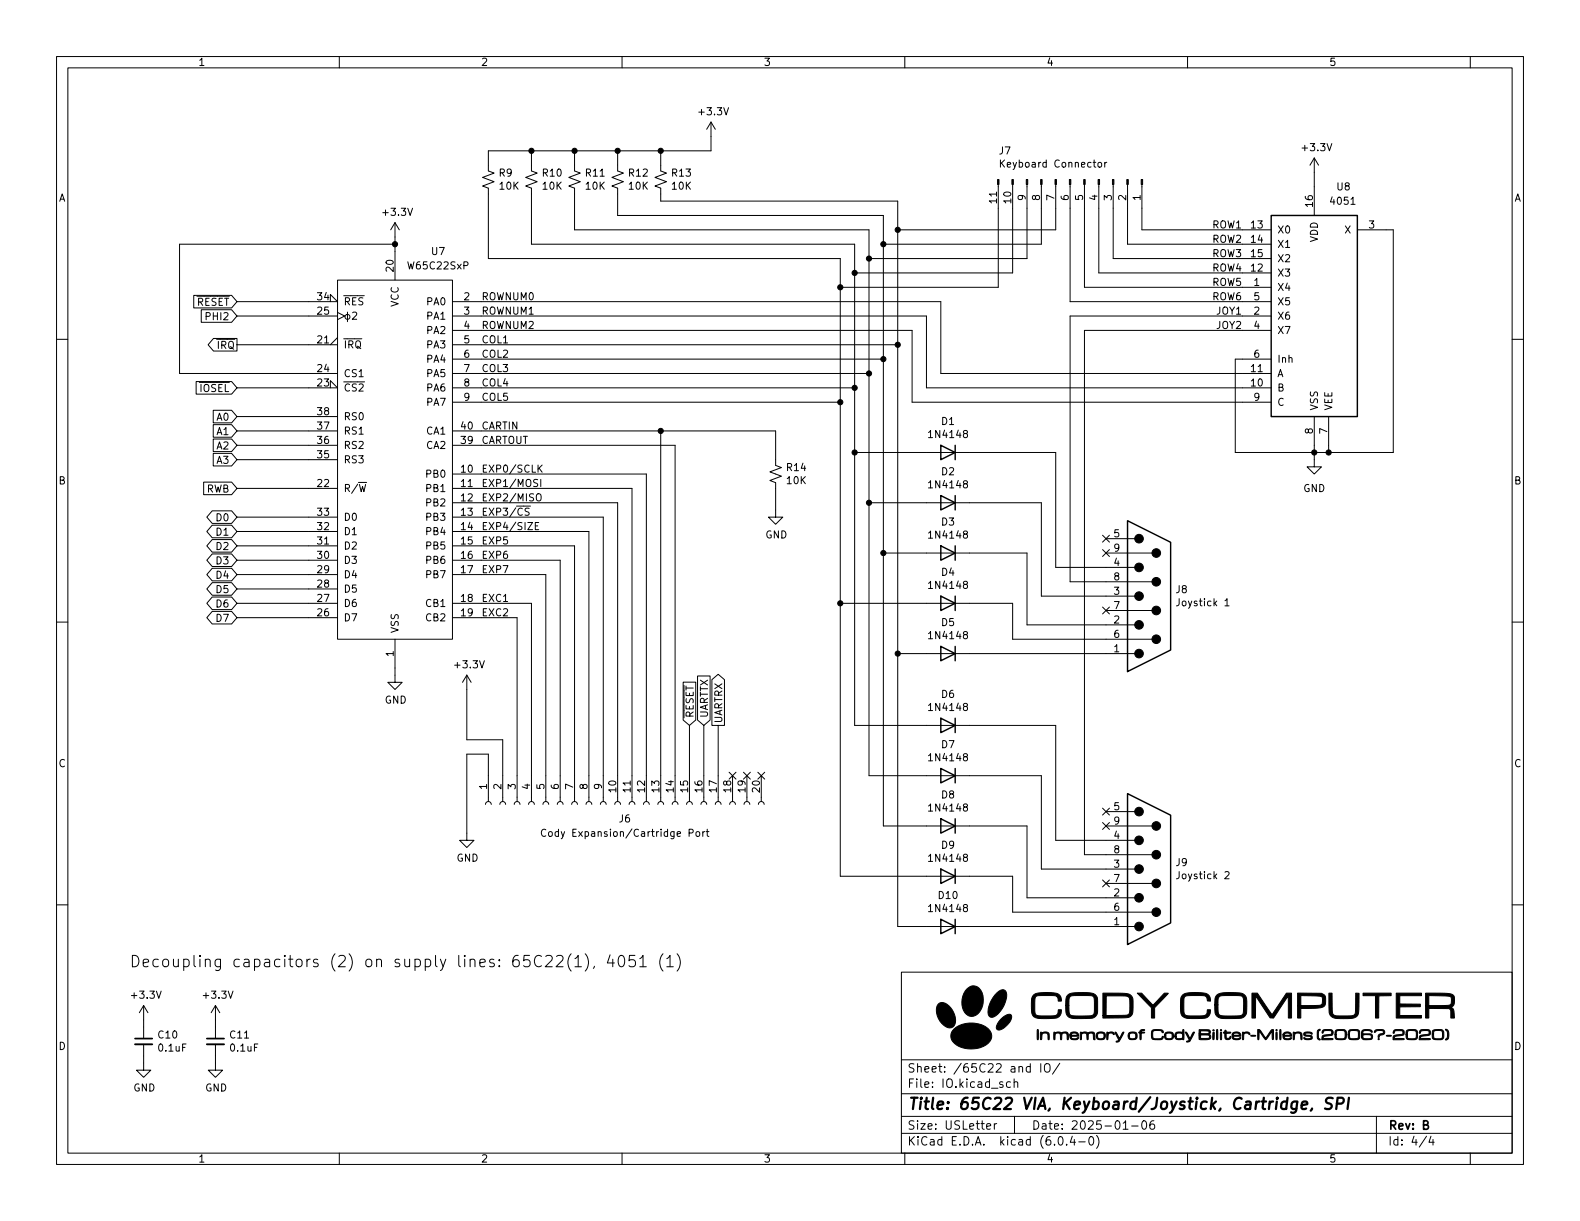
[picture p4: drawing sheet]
<svg xmlns="http://www.w3.org/2000/svg" width="279mm" height="216mm" viewBox="0 0 279 216" stroke-linecap="round" stroke-linejoin="round" font-family="sans-serif">
<g fill="none" stroke="#000" stroke-width=".18">
<path d="M10 10h259.4v195.9h-259.4zM12 12h255.4v191.9h-255.4zM60 10v2M110 10v2M160 10v2M210 10v2M260 10v2M69.8 39.4l-.7 1.2M69.8 39.4v10.1M69.8 39.4l.8 1.2M94 26.7v3.5l1 .4-2 .8 2 .7-2 .8 1 .4v9.9h57.1v85.1h35.6v20.3h14M101.6 26.7v3.5l1 .4-2 .8 2 .7-2 .8 1 .4v7.3h52.1v96.6h30.4v16.5h16.6"/>
<path d="M109.2 26.7v3.5l1 .4-2 .8 2 .7-2 .8 1 .4v4.8h47v108h25.4v12.7h19.1M116.8 26.7v3.5l1.1 .4-2.1 .8 2.1 .7-2.1 .8 1 .4v2.3h41.9v128.2h42M125.7 21.6v5.1h-39.3v3.5l1 .4-2.1 .8 2.1 .7-2.1 .8 1.1 .4v12.4h62.2v109.2h30.5v6.4h24.6M125.7 21.6l-.7 1.3M125.7 21.6l.8 1.3M176.5 32.6v18.2h-27.9M176.9 28.3v1.3M177.6 28.3l-.7 .7M179.1 32.6v15.7h-28M181.6 32.6v13.1h-27.9M184.1 32.6v10.6h-27.9M186.7 32.6v8h-28"/>
<path d="M189.2 32.6v20.7h35.6M191.8 32.6v18.2h33M194.2 28.8l.2-.1 .4 .1v.5l-.1 .2-.3 .1-.2-.2zM194.3 32.6v15.7h30.5M195.4 28.7v.9M195.7 28.7l-.3 .3M196.8 32.6v13.1h28M199.4 32.6v10.6h25.4M201.9 32.6v8h22.9M232.4 27.9v10.2M232.4 27.9l-.8 1.3M232.4 27.9l.8 1.3"/>
<path d="M10 60h2M34.3 52.2h6.7l.9 1.1-.9 1.2h-6.7zM35.6 54.8h5.4l.9 1.1-.9 1.1h-5.4zM37.8 59.8h4.1v2.3h-4.1l-1-1.1zM41.9 53.3h17.8l-1.3-1.2v1.2M41.9 55.9h17.8M59.7 49.5h20.3v63.5h-20.3zM59.7 55.2l1.3 .7-1.3 .6M59.7 59.7l-1.3 1.3M61.4 55.2v1.7M62.4 55.3l.4-.1 .3 .3-.8 1h.8M69.8 43.2h-38.1v22.8h28"/>
<path d="M80 55.9h83.8v12.7h61M80 53.3h86.4v12.7h58.4M80 58.4h81.3v12.7h63.5M224.8 55.9h-35.6v47h14.5M224.8 58.4h-33v92.7h11.9M240 40.6h6.4v39.4h-28v-16.5h6.4M267.4 60h2M34.7 67.5h6.3l.9 1.1-.9 1.1h-6.3zM37.7 77.6h3.3l.9 1.1-.9 1.2h-3.3zM37.7 72.5h3.3l.9 1.2-.9 1.1h-3.3zM37.7 75.1h3.3l.9 1.1-.9 1.1h-3.3zM41.9 68.6h17.8l-1.3-1.3v1.3"/>
<path d="M41.9 61h17.8M41.9 78.7h17.8M41.9 76.2h17.8M41.9 73.7h17.8M80 76.2h57.2v6.1l1 .4-2.1 .7 2.1 .8-2.1 .8 1.1 .3v6.1h1.2l-1.2 1.3-1.3-1.3h1.3M80 68.6h71.1M80 66h73.7M80 63.5h76.2M80 71.1h68.6M80 78.7h39.4v63M80 61h78.7M116.8 76.2v65.5"/>
<path d="M232.4 73.7v8.9h1.3l-1.3 1.2-1.3-1.2h1.3M234.9 73.7v6.3M36 85.2h5l.9 1.2-.9 1.1h-5zM37.5 97.9h3.5l.9 1.2-.9 1.1h-3.5l-.9-1.1zM37.5 90.3h3.5l.9 1.1-.9 1.2h-3.5l-.9-1.2zM37.5 92.9h3.5l.9 1.1-.9 1.1h-3.5l-.9-1.1zM37.5 95.4h3.5l.9 1.1-.9 1.1h-3.5l-.9-1.1zM37.7 80.2h3.3l.9 1.1-.9 1.1h-3.3zM41.9 86.4h17.8M41.9 91.4h17.8M41.9 94h17.8M41.9 96.5h17.8"/>
<path d="M41.9 99.1h17.8M41.9 81.3h17.8M80 88.9h29.2v52.8M80 83.8h34.3v57.9M80 86.4h31.8v55.3M80 91.4h26.7v50.3M80 94h24.1v47.7M80 96.5h21.6v45.2M80 99.1h19.1v42.6M94.7 93h.4M95 87.4l.1-.1a.43 .43 0 0 1 .6 .4v.5a.42 .42 0 0 1-.4 .4 .42 .42 0 0 1-.5-.4v-.5zM95.3 92.4h-.6v1.3h.6"/>
<path d="M95.3 82.8l.6 .7M95.6 84.8v1.2M95.9 82.2l-.8 .8M151.1 80h35.6v20.3h14M153.7 88.9h30.4v16.5h16.6M156.2 97.8h25.4v12.7h19.1M195 97.2l1.2 1.2M195 94.6l1.2 1.3M195.6 97.8h8.1M195.6 95.3h5.1M196.2 97.2l-1.2 1.2M196.2 94.6l-1.2 1.3"/>
<path d="M10 110h2M37.5 108.1h3.5l.9 1.1-.9 1.1h-3.5l-.9-1.1zM37.5 103h3.5l.9 1.1-.9 1.2h-3.5l-.9-1.2zM37.5 105.6h3.5l.9 1.1-.9 1.1h-3.5l-.9-1.1zM37.5 100.5h3.5l.9 1.1-.9 1.1h-3.5l-.9-1.1zM41.9 101.6h17.8M41.9 106.7h17.8M41.9 109.2h17.8M41.9 104.1h17.8M69.8 113v7.7h1.3l-1.3 1.2-1.2-1.2h1.2M80 101.6h16.5v40.1M80 106.7h14v35"/>
<path d="M80 109.2h11.4v32.5M82.5 119.4v11.4h6.4v10.9M82.5 119.4l-.7 1.3M82.5 119.4l.8 1.3M123.3 119.5h2.3v7.8l-1.1 1-1.2-1zM148.6 106.7h30.5v6.3h24.6M158.7 115.6h42M195 107.3l1.2 1.3M195.6 108h8.1M196.2 107.3l-1.2 1.3M216.6 106.2l.4-.3v1.2M216.6 107.1h.7"/>
<path d="M267.4 110h2M120.8 120.6h2.2v6.7l-1.1 1-1.1-1zM121.9 128.3v13.4M124.5 128.3v13.4M125.9 120.2l1.1-1 1.1 1v8.1h-2.2zM127 128.3v13.4M128.9 136.6l1.2 1.2M129.5 137.2v4.5M130.1 136.6l-1.2 1.2M131.5 136.6l1.2 1.2M132.1 137.2v4.5M132.7 136.6l-1.2 1.2"/>
<path d="M134 136.6l1.2 1.2M134.6 137.2v4.5M135.2 136.6l-1.2 1.2M10 160h2M85.9 142.2l.1-.3 .4-.2 .3 .2 .2 .3M86.4 141.7v-8.3h-3.9v15.2h1.3l-1.3 1.3-1.2-1.3h1.2M88.4 142.2l.1-.3 .4-.2 .4 .2 .1 .3M90.9 142.2l.2-.3 .3-.2 .4 .2 .1 .3M93.5 142.2l.1-.3 .4-.2 .3 .2 .2 .3M96 142.2l.2-.3 .3-.2 .4 .2 .1 .3M96.5 146.7a.6 .6 0 0 0-.8 .5 .6 .6 0 0 0 .6 .7l.2-.1M98.6 142.2l.1-.3 .4-.2 .3 .2 .2 .3"/>
<path d="M101.1 142.2l.1-.3 .4-.2 .4 .2 .1 .3M103.6 142.2l.2-.3 .3-.2 .4 .2 .1 .3M106.2 142.2l.1-.3 .4-.2 .3 .2 .2 .3M108.7 142.2l.2-.3 .3-.2 .4 .2 .1 .3M111.3 142.2l.1-.3 .4-.2 .3 .2 .2 .3M113.8 142.2l.1-.3 .4-.2 .4 .2 .1 .3M116.3 142.2l.2-.3 .3-.2 .4 .2 .1 .3M118.9 142.2l.1-.3 .4-.2 .3 .2 .2 .3M121.4 142.2l.2-.3 .3-.2 .4 .2 .1 .3M121.9 147.3l.6-.1 .1-.2-.1-.3-.6-.1v1.3M123.1 147.2l.2-.2 .4 .2v.5l-.1 .1-.3 .1-.2-.1zM124 142.2l.1-.3 .4-.2 .3 .2 .2 .3"/>
<path d="M124.3 147v.9M124.6 147l-.3 .3M124.9 147h.5M125.1 146.6v1.1l.3 .2M126.5 142.2l.1-.3 .4-.2 .4 .2 .1 .3M129 142.2l.2-.3 .3-.2 .4 .2 .1 .3M131.6 142.2l.1-.3 .4-.2 .3 .2 .2 .3M134.1 142.2l.2-.3 .3-.2 .4 .2 .1 .3M195 142.9l1.2 1.2M195 145.4l1.2 1.3M195 155.6l1.2 1.2M195.6 146.1h8.1"/>
<path d="M195.6 156.2h8.1M195.6 143.5h5.1M196.2 142.9l-1.2 1.2M196.2 145.4l-1.2 1.3M196.2 155.6l-1.2 1.2M216.6 154.2l.5-.1 .2 .4-.7 .9h.7M267.4 160h2M25.4 177.8v5.8M25.4 177.8l-.8 1.3M25.4 177.8l.8 1.3M38.1 177.8v5.8M38.1 177.8l-.8 1.3"/>
<path d="M38.1 177.8l.8 1.3M101 168.6a2.3 2.3 0 0 0 0 3.1M101.7 169.5l.5-.6v2M101.7 170.9h1.1M103.5 168.6a2.3 2.3 0 0 1 0 3.1M105.1 170.8l-.2 .4M107.9 168.8l-.5 1.5h1.2M108.4 169.6v1.3M109.5 169.1a.48 .48 0 0 1 .5-.2 .48 .48 0 0 1 .4 .4 1.03 1.03 0 0 1-.6 1.6 1.22 1.22 0 0 1-.3-1.8zM112.3 168.9h-1l-.1 1 .3-.2 .7 .1 .2 .3-.1 .7-.3 .1h-.5l-.3-.1M113.1 169.5l.6-.6v2M113.1 170.9h1.2"/>
<path d="M117.2 168.6a2.3 2.3 0 0 0 0 3.1M117.9 169.5l.6-.6v2M117.9 170.9h1.2M119.7 168.6a2.3 2.3 0 0 1 0 3.1M159.4 171.9h108v32h-108zM25.4 184.7v4.5h1.3l-1.3 1.3-1.3-1.3h1.3M38.1 184.7v4.5h1.3l-1.3 1.3-1.3-1.3h1.3M159.4 197.4h108M159.4 193.4h108M159.4 187.4h108M174.5 199.2l.7-.2-.1-.3h-.4l-.2 .2v.7h.6M175.8 198.7v1"/>
<path d="M176.3 198.7h-.3l-.2 .3M178.7 191.4l-.4-.1-.3 .3v.4l.1 .2h.6M179.3 191.4l.2-.1 .4 .1 .1 .9M179.3 190.8v1.5M179.4 197.4v3M182.2 188.7l-.4-.1-.3 .3v.4l.1 .2h.6M182.2 188.1v1.5M184 188.1v1.5M184.8 188.3a.5 .5 0 0 1 .5-.2 .5 .5 0 0 1 .4 .5v.5a.5 .5 0 0 1-.5 .5 .5 .5 0 0 1-.5-.5zM187.4 188l-1.3 1.9M198.6 199.7h.9M200.1 199.1h1.2"/>
<path d="M202.1 198.2h.2a.81 .81 0 0 1 .5 .6 .81 .81 0 0 1-.3 .8l-.1 .1a.81 .81 0 0 1-.6-.6 .81 .81 0 0 1 .3-.9zM204 198.2a.59 .59 0 0 0-.7 .6v.6l.2 .2 .4 .1 .2-.2 .1-.5-.2-.2-.4-.1-.3 .3M243.4 197.4v6.5M60 203.9v2M110 203.9v2M159.4 200.4h108M160 203.9v2M187.3 201h.2a.81 .81 0 0 1 .6 .6 .81 .81 0 0 1-.3 .8l-.2 .1a.81 .81 0 0 1-.6-.6 .81 .81 0 0 1 .3-.9zM188.6 202.3v.2M189.6 200.9l-.3 1.1h.9M190 201.5v1M190.8 201.9h1.1"/>
<path d="M192.8 201h.1a.81 .81 0 0 1 .6 .6 .81 .81 0 0 1-.3 .8l-.2 .1a.81 .81 0 0 1-.5-.6 .81 .81 0 0 1 .3-.9zM193.9 200.8a1.72 1.72 0 0 1 0 2.2M210 203.9v2M252.3 200.9l-1.3 1.9M253 200.9l-.3 1.1h.9M253.4 201.5v1M260 203.9v2"/>
<circle cx="61.4" cy="56" r=".44"/>
</g>
<path d="M229.4 194.9a.66 .66 0 0 0-1 .3l-.1 .5 .2 .3 .2 .1 .6-.1M229.4 194.8l-.2 1.6a.6 .6 0 0 1-.9 .3M230.2 195.4l1-.2-.1-.3-.2-.1-.5 .1-.3 .9 .3 .3 .6-.1M232 196l-.2 .4M235.7 194.2a.85 .85 0 0 0-1.1 .1 .45 .45 0 0 0 .2 .8l.4 .1a.49 .49 0 0 1 .3 .5 .49 .49 0 0 1-.4 .4l-.8-.1M236.4 195.2h.8a.55 .55 0 0 0 .4-.5 .55 .55 0 0 0-.3-.6h-.8l-.2 2M238.5 194.1l-.2 2" fill="none" stroke="#000" stroke-width=".4"/>
<g fill="#000" stroke="#000" stroke-width=".18">
<path d="M176.4 31.8h.3v.8h-.3zM178.9 31.8h.3v.8h-.3zM181.5 31.8h.2v.8h-.2zM184 31.8h.3v.8h-.3zM186.6 31.8h.2v.8h-.2zM189.1 31.8h.3v.8h-.3zM191.6 31.8h.3v.8h-.3zM194.2 31.8h.2v.8h-.2zM196.7 31.8h.3v.8h-.3zM199.3 31.8h.2v.8h-.2zM201.8 31.8h.3v.8h-.3zM165.9 177.5a1.31 1.31 0 0 1 1.9 .3 3.2 3.2 0 0 1 .9 3.6 1.42 1.42 0 0 1-2.2-.4 2.92 2.92 0 0 1-.6-3.5z"/>
<path d="M171.1 174.8a1.54 1.54 0 0 1 2.6 .8 3.2 3.2 0 0 1-1.6 4.1 1.88 1.88 0 0 1-2-2 3.5 3.5 0 0 1 1-2.9zM176.3 175.6a1.24 1.24 0 0 1 1.4-.5 2.57 2.57 0 0 1-.2 2.8l-1.1 1.4a1.21 1.21 0 0 1-1.4 .5l-.1-.2a4.2 4.2 0 0 1 1.4-4zM177.1 180.1l.9-.7a.52 .52 0 0 1 .9 .3 2.98 2.98 0 0 1-2.4 2.4 .69 .69 0 0 1-.1-1.1zM182.8 175.9a6.2 6.2 0 0 1 3.9-.3 1.18 1.18 0 0 1 1 1.4h-.6a.9 .9 0 0 0-1.2-1h-1.7a.86 .86 0 0 0-.9 .1 .86 .86 0 0 0-.3 .9v.3a3.1 3.1 0 0 0 .3 2.2l1.7 .1a2.53 2.53 0 0 0 2-.2l.1-.9h.6a1.31 1.31 0 0 1-1.6 1.6h-.7a4.7 4.7 0 0 1-2.6-.3 3.7 3.7 0 0 1-.4-2.8v-.5zM188.8 175.9a2.82 2.82 0 0 1 2.1-.4h1.3a1.66 1.66 0 0 1 1.8 .9l.1 2.2a1.32 1.32 0 0 1-1.6 1.5h-2.7a1.33 1.33 0 0 1-1.3-1.6v-.7h.5v.8a.81 .81 0 0 0 1 1h2.3a.92 .92 0 0 0 1-.1 .92 .92 0 0 0 .2-1v-.4a2.44 2.44 0 0 0-.3-2l-2.4-.1a1.68 1.68 0 0 0-1.6 .3l-.2 .4v1.1h-.5a2.13 2.13 0 0 1 .3-1.9zM195 175.6h2.6a4.3 4.3 0 0 1 2.3 .3 1.61 1.61 0 0 1 .5 1.7 2.62 2.62 0 0 1-.4 2.1 2.05 2.05 0 0 1-1.8 .3h-3.2v-.4l4.3-.1a.72 .72 0 0 0 .5-1v-1.5a.9 .9 0 0 0-1.2-.9h-3v3.5h-.6zM201.1 175.6h.8l2 2.1 2-2.1 .7 .1-2.4 2.5v1.8h-.6v-1.8zM209.1 176a4 4 0 0 1 2.8-.5h.5a1.36 1.36 0 0 1 1.7 1.5h-.6a.94 .94 0 0 0-1.3-1h-.8a2.64 2.64 0 0 0-1.9 .3l-.1 .5v2.2a.81 .81 0 0 0 1.1 .6h.9a2.53 2.53 0 0 0 1.9-.2l.2-.9h.6a1.34 1.34 0 0 1-1.7 1.6h-.8a3.6 3.6 0 0 1-2.5-.4 5.9 5.9 0 0 1-.3-3.3zM215.1 176a4.2 4.2 0 0 1 3-.5 2.35 2.35 0 0 1 2.1 .6 7.1 7.1 0 0 1 .1 3.3l-.2 .3a3.4 3.4 0 0 1-2.3 .4h-.5a2.14 2.14 0 0 1-2.4-.9l-.1-1.5h.6a2.35 2.35 0 0 0 .3 1.8 11.4 11.4 0 0 0 3.9 0 1.76 1.76 0 0 0 .3-1.6v-1.1a.69 .69 0 0 0-.9-.8h-1.3a2.83 2.83 0 0 0-2.1 .3l-.2 .4v1h-.6l.1-1.2zM221.4 175.6h.9l1.6 2.3a2.98 2.98 0 0 0 1.1 1.5l2.5-3.8h.9v4.4h-.6v-3.8l-2.6 3.8h-.6l-2.6-3.9v3.9h-.6zM229.5 175.6h4.2l.4 .3a1.92 1.92 0 0 1 0 2.1 7 7 0 0 1-3 .3h-1.1v1.7h-.5v-2.2h3.2a.81 .81 0 0 0 1.2-.8 .57 .57 0 0 0-.1-.7 .57 .57 0 0 0-.6-.2l-3.2-.1v1.8h-.5zM235 175.6h.6v1.7a3.5 3.5 0 0 0 .2 2.1l.1 .1a7.6 7.6 0 0 0 3.6 0l.2-.6v-3.3h.6v1.7a4.1 4.1 0 0 1-.3 2.3 3.7 3.7 0 0 1-2.8 .5 2.2 2.2 0 0 1-2-.6l-.2-.7z"/>
<path d="M241 175.6h5v.5h-2.2v3.9h-.6v-3.9h-2.2zM246.9 175.6h4.5v.5h-3.9v1.4l3.7 .1v.4h-3.7v1.6h3.9v.4h-4.5zM252.1 175.6h1.8a5.9 5.9 0 0 1 3.1 .4 1.77 1.77 0 0 1-.2 2l-.2 .1 .5 .5 .1 1.4h-.6l-.1-1.3-.2-.4h-3.6v1.7h-.6v-2.2h3.8a.65 .65 0 0 0 .7-.2 .65 .65 0 0 0 .1-.7 .6 .6 0 0 0-.2-.6 .6 .6 0 0 0-.6-.2l-3.2-.1v1.8h-.6zM168.7 181.9a4.9 4.9 0 0 1 6.1 .1 1.7 1.7 0 0 1-.5 2.8 4.8 4.8 0 0 1-5.8-.7 1.62 1.62 0 0 1 .2-2.2zM183.5 182.1v-.1a1.46 1.46 0 0 1 .1 1.3v.5h-.1zM184 182.5l.2 .1a1.11 1.11 0 0 1 1.3 .2v1h-.2v-.3a.58 .58 0 0 0-.4-.8 .58 .58 0 0 0-.7 .6l-.1 .5a1.11 1.11 0 0 1-.1-1.1zM186.4 182.5l.2 .1a1.31 1.31 0 0 1 1.2 0 .69 .69 0 0 1 .8-.1 .69 .69 0 0 1 .3 .8v.5h-.2v-.4a.54 .54 0 0 0-.3-.7h-.2a.37 .37 0 0 0-.4 .4l-.1 .7h-.2v-.4a.57 .57 0 0 0-.2-.7 .52 .52 0 0 0-.6 .1 .52 .52 0 0 0-.1 .6l-.1 .4h-.1zM189.4 182.6a.86 .86 0 0 1 1.4 .6h-1.4a.33 .33 0 0 0 .4 .5h.5l.4-.2a.38 .38 0 0 1-.2 .3 .38 .38 0 0 1-.4 0 .68 .68 0 0 1-.7-.1 .68 .68 0 0 1-.2-.7h1.3a.6 .6 0 0 0-.5-.3 .6 .6 0 0 0-.6 .3h-.2zM191.1 182.5l.2 .1a1.09 1.09 0 0 1 1.1 0 .71 .71 0 0 1 .9-.1 .71 .71 0 0 1 .3 .8v.6l-.2-.1a1.2 1.2 0 0 0-.3-1.1 .49 .49 0 0 0-.6 .1 .49 .49 0 0 0-.1 .5l-.1 .6-.1-.6a.5 .5 0 0 0-.5-.6 .5 .5 0 0 0-.5 .6v.5h-.1zM194 182.6a.85 .85 0 0 1 1-.1 .85 .85 0 0 1 .5 .8 .87 .87 0 0 1-1.4 .5l-.2-.4v-.2h.2a.62 .62 0 0 0 .4 .5 .62 .62 0 0 0 .7-.2 .59 .59 0 0 0-.4-.9 .59 .59 0 0 0-.7 .6h-.2zM195.8 182.5l.1 .1a.71 .71 0 0 1 1.2 .3h-.1a.54 .54 0 0 0-.7-.2 .54 .54 0 0 0-.4 .6v.5h-.1zM197.2 182.5l.3 .2 .5 .9 .5-1 .3-.1-.6 1.2a.52 .52 0 0 1-.8 .5l.4-.3z"/>
<path d="M199.6 182.7l.1-.1a.84 .84 0 0 1 1-.1 .84 .84 0 0 1 .4 .9 .94 .94 0 0 1-1.6 0v-.2h.2v.2a.59 .59 0 0 0 .7 .3 .59 .59 0 0 0 .4-.5v-.3a.63 .63 0 0 0-1.1 .2v.1h-.2zM201.6 182.2l.4-.2 .4 .1v.1h-.4l-.2 .2 .6 .2-.6 .1v1.1h-.2v-.2a.84 .84 0 0 0-.1-.9l-.1-.1 .2-.1zM203.7 182.2a2.26 2.26 0 0 1 2 .1v.3h-.1a.8 .8 0 0 0-1-.4l-.6 .1a1.46 1.46 0 0 0 0 1.3 1.51 1.51 0 0 0 1.5-.2l.1-.2a.42 .42 0 0 1 0 .5 .42 .42 0 0 1-.5 .1h-.7a.65 .65 0 0 1-.7-.1 .65 .65 0 0 1-.1-.8zM206 182.7l.2-.1a.84 .84 0 0 1 .9-.1 .84 .84 0 0 1 .4 .9 .94 .94 0 0 1-1.5 0l-.1-.4h.3a.53 .53 0 0 0 .1 .6 .53 .53 0 0 0 .6 .1 .53 .53 0 0 0 .3-.7 .53 .53 0 0 0-.7-.3l-.3 .1v.2h-.3zM208 182.6l.6-.1 .5 .1 .1-.5h.1v1.7v.1l-.2-.2a1.29 1.29 0 0 1-1.2-.1l-.2-.4h.3a.61 .61 0 0 0 1 .4 .57 .57 0 0 0 0-.7 .57 .57 0 0 0-.6-.2l-.4 .2v.3h-.3zM209.6 182.5l.3 .1 .5 1.1 .5-1.1 .3-.1-.5 1.2a.57 .57 0 0 1-.9 .5l.5-.3zM212 182.1h1.3a.52 .52 0 0 1 .7 .1 .52 .52 0 0 1-.1 .7 .51 .51 0 0 1 .2 .6 .51 .51 0 0 1-.5 .3h-1.5l-.1-.8h.3v.6h1.3a.29 .29 0 0 0 .3-.3 .29 .29 0 0 0-.3-.3h-1.6v-.2h1.5a.26 .26 0 0 0 .3-.2 .26 .26 0 0 0-.1-.2l-1.4-.1v.5h-.3zM214.5 182.1h.2v.1l-.2 .1zM214.5 182.5h.2v.2l-.1 1.1a1.38 1.38 0 0 1-.1-1.2zM215.2 182.1h.1v.2v1.4l-.1 .2-.1-.3zM215.8 182.5h.2v.3a1.18 1.18 0 0 1-.1 1.1l-.1-.3zM215.8 182.1h.2v.2l-.2-.1z"/>
<path d="M216.6 182.2h.2v.3l.9 .1-.9 .1v.9h.6l.2-.4a.52 .52 0 0 1-.5 .6 .52 .52 0 0 1-.5-.6v-.5l-.3-.1 .3-.1zM218 182.6a.83 .83 0 0 1 .9-.1 .83 .83 0 0 1 .5 .7h-1.3v.2a.85 .85 0 0 0 1.3 .1 .97 .97 0 0 1-1.4 .1l-.1-.7h.2a.96 .96 0 0 0 1.1 .1 .63 .63 0 0 0-1.1-.1h-.2zM219.7 182.5l.2 .2a.64 .64 0 0 1 1.1 .2 .56 .56 0 0 0-.7-.2 .56 .56 0 0 0-.4 .7v.4h-.1zM221.2 183.1a.75 .75 0 0 1 .8 .1 .75 .75 0 0 1-.8-.1zM222.4 182h.2a1.63 1.63 0 0 1 .9 1.1l.3 .5 .4-.6a1.26 1.26 0 0 1 .8-.9h.2l-.1 1.7-.1-.1-.1-1.4-1.1 1.6-1.1-1.6-.2 1.6-.1-.3zM225.7 182.5h.1v.3a1.18 1.18 0 0 1-.1 1.1l-.1-.3zM225.7 182.1h.1v.2l-.2-.1zM226.4 182.1v-.1a1.45 1.45 0 0 1 .1 1.3v.5h-.1zM227 182.7a.78 .78 0 0 1 .9-.2 .78 .78 0 0 1 .5 .7l-1.3 .1a.55 .55 0 0 0 .9 .3l.3-.1 .1 .1a1.01 1.01 0 0 1-1.5-.1v-.5l.5 .1 .8-.1a.61 .61 0 0 0-1.1 0h-.2zM228.7 182.5l.2 .1a.79 .79 0 0 1 .9-.1 .79 .79 0 0 1 .5 .8l-.1 .5-.2-.3a.59 .59 0 0 0-.4-.8 .59 .59 0 0 0-.7 .7l-.1 .4h-.1zM230.7 182.6l.9-.1 .4 .2-.1 .2a.97 .97 0 0 0-1.1-.1l.2 .2 .7 .1a.37 .37 0 0 1 .4 .4 .37 .37 0 0 1-.4 .3h-.9l-.2-.1v-.2a.97 .97 0 0 0 1.2-.1l-.2-.1-.9-.1-.2-.3zM233 182.2l.4-.2 .1 .1-.1 .1a1.21 1.21 0 0 0 .1 1.6 .43 .43 0 0 1-.5-.1 .43 .43 0 0 1-.1-.5z"/>
<path d="M233.9 182.2l.7-.2a.8 .8 0 0 1 1.2 .6 .53 .53 0 0 1-.8 .5l-.8 .2-.2 .3h1.6l.1 .2-2 .1a.73 .73 0 0 1 .2-.8 .73 .73 0 0 1 .8-.1l.5-.1a.33 .33 0 0 0 .3-.3 .33 .33 0 0 0-.3-.4h-.4a.67 .67 0 0 0-.9 .5l-.1-.2zM236.2 182.2l.3-.1 .6-.1a.72 .72 0 0 1 .8 .2 .72 .72 0 0 1 .2 .7 .68 .68 0 0 1-.1 .8 .68 .68 0 0 1-.7 .1h-.3a.69 .69 0 0 1-.8-.1 .69 .69 0 0 1-.1-.8h.2v.3a.53 .53 0 0 0 .8 .5 .57 .57 0 0 0 .6-.1 .57 .57 0 0 0 .2-.7 .57 .57 0 0 0-.2-.6 .57 .57 0 0 0-.6-.1l-.7 .1-.1 .6h-.2zM238.6 182.1l.7-.1a.95 .95 0 0 1 1.1 .3v.2a1.2 1.2 0 0 1-.2 1.3h-1.5l-.3-.4v-.5h.2l.1 .6a1.57 1.57 0 0 0 1.4 .1l.1-.1a1.36 1.36 0 0 0-.1-1.2l-.4-.1a.67 .67 0 0 0-.8 0 .67 .67 0 0 0-.3 .7h-.2zM240.9 182.3a1.74 1.74 0 0 1 1.7 0v.2a1.36 1.36 0 0 0-1.6-.1v.4h1a.54 .54 0 0 1 .7 .5 .54 .54 0 0 1-.7 .5 1.01 1.01 0 0 1-1.2-.2v-.3h.2l.2 .3a1.55 1.55 0 0 0 1.3-.1v-.3a1.34 1.34 0 0 0-1.5-.1v.2h-.2zM243.7 183.6l.2 .1v.1h-.2zM243.1 182.2l.5-.1a.91 .91 0 0 1 1.3 .4 .69 .69 0 0 1-.8 .5l-.2 .4h-.2a.62 .62 0 0 1 .8-.7l.1-.3a1.26 1.26 0 0 0-1.5 .2l-.1-.1zM245.2 183.1a.75 .75 0 0 1 .8 .1 .75 .75 0 0 1-.8-.1zM246.5 182.2l.7-.2a.87 .87 0 0 1 1.1 .4 .55 .55 0 0 1-.1 .6 .55 .55 0 0 1-.6 .1l-.9 .2a.18 .18 0 0 0-.1 .2 .18 .18 0 0 0 .1 .1h1.5l.1 .2-2 .1 .2-.8 1.3-.2a.33 .33 0 0 0 .3-.4 .33 .33 0 0 0-.4-.3h-.6a.54 .54 0 0 0-.7 .5v-.2zM248.7 182.3l.3-.2a1.7 1.7 0 0 1 1.6 .1l.1 .3a1.2 1.2 0 0 1-.3 1.3h-.3a1.54 1.54 0 0 1-1.4-.2l-.1-.7h.3v.6a1.68 1.68 0 0 0 1.5 0l.1-.5a.57 .57 0 0 0-.1-.6 .57 .57 0 0 0-.7-.2l-.7 .1-.1 .6h-.3zM251.2 182.2l.7-.2a.83 .83 0 0 1 1 .4v.5l-.3 .2a1.68 1.68 0 0 0-1.4 .4l.1 .1h1.5l.1 .2-1.9 .1a.73 .73 0 0 1 .2-.8 .73 .73 0 0 1 .7-.1l.5-.1a.33 .33 0 0 0 .3-.3 .33 .33 0 0 0-.3-.4h-.4a.65 .65 0 0 0-.9 .5l-.1-.2zM253.4 182.2l.5-.1a1.33 1.33 0 0 1 1.3 .2l.1 .5a.76 .76 0 0 1-.1 .9 .76 .76 0 0 1-.9 .1h-.3a.62 .62 0 0 1-.7-.2 .62 .62 0 0 1 0-.6v-.2h.2a.61 .61 0 0 0 .1 .8 .61 .61 0 0 0 .7 .1 .57 .57 0 0 0 .7-.1 .57 .57 0 0 0 .1-.7 .56 .56 0 0 0-.1-.6 .56 .56 0 0 0-.7-.1l-.7 .1-.1 .5h-.2zM255.6 182h.1a1.2 1.2 0 0 1 .4 1.7l-.2 .2-.3-.1a1.3 1.3 0 0 0 0-1.8z"/>
<circle cx="94" cy="26.7" r=".46"/>
<circle cx="101.6" cy="26.7" r=".46"/>
<circle cx="109.2" cy="26.7" r=".46"/>
<circle cx="116.8" cy="26.7" r=".46"/>
<circle cx="69.8" cy="43.2" r=".46"/>
<circle cx="148.6" cy="50.8" r=".46"/>
<circle cx="151.1" cy="48.3" r=".46"/>
<circle cx="153.7" cy="45.7" r=".46"/>
<circle cx="156.2" cy="43.2" r=".46"/>
<circle cx="158.7" cy="40.6" r=".46"/>
<circle cx="116.8" cy="76.2" r=".46"/>
<circle cx="148.6" cy="71.1" r=".46"/>
<circle cx="151.1" cy="68.6" r=".46"/>
<circle cx="153.7" cy="66" r=".46"/>
<circle cx="156.2" cy="63.5" r=".46"/>
<circle cx="158.7" cy="61" r=".46"/>
<circle cx="151.1" cy="80" r=".46"/>
<circle cx="153.7" cy="88.9" r=".46"/>
<circle cx="156.2" cy="97.8" r=".46"/>
<circle cx="201.4" cy="95.2" r=".76"/>
<circle cx="204.5" cy="97.8" r=".76"/>
<circle cx="232.4" cy="80" r=".46"/>
<circle cx="234.9" cy="80" r=".46"/>
<circle cx="148.6" cy="106.7" r=".46"/>
<circle cx="158.7" cy="115.6" r=".46"/>
<circle cx="201.4" cy="115.6" r=".76"/>
<circle cx="201.4" cy="110.5" r=".76"/>
<circle cx="201.4" cy="105.4" r=".76"/>
<circle cx="201.4" cy="100.3" r=".76"/>
<circle cx="204.5" cy="107.9" r=".76"/>
<circle cx="204.5" cy="102.9" r=".76"/>
<circle cx="204.5" cy="113" r=".76"/>
<circle cx="201.4" cy="143.5" r=".76"/>
<circle cx="201.4" cy="148.6" r=".76"/>
<circle cx="201.4" cy="153.7" r=".76"/>
<circle cx="201.4" cy="158.7" r=".76"/>
<circle cx="204.5" cy="146" r=".76"/>
<circle cx="204.5" cy="156.2" r=".76"/>
<circle cx="204.5" cy="151.1" r=".76"/>
<circle cx="201.4" cy="163.8" r=".76"/>
<circle cx="204.5" cy="161.3" r=".76"/>
</g>
<path d="M23.9 184.7h3M36.6 184.7h3" fill="none" stroke="#000" stroke-width=".33"/>
<path d="M23.9 183.6h3M36.6 183.6h3" fill="none" stroke="#000" stroke-width=".3"/>
<g fill="none" stroke="#000" stroke-width=".25">
<path d="M224.8 38.1h15.2v35.6h-15.2zM166.4 78.7l2.5 1.3-2.5 1.3zM168.9 78.7v2.6M166.4 87.6l2.5 1.3-2.5 1.3zM166.4 96.5l2.5 1.3-2.5 1.3zM168.9 87.6v2.6M168.9 96.5v2.6M199.4 92.1l7.6 3.8v19l-7.6 3.8zM166.4 105.4l2.5 1.3-2.5 1.3zM166.4 114.3l2.5 1.3-2.5 1.2zM168.9 105.4v2.6M168.9 114.3v2.5"/>
<path d="M166.4 135.9l2.5 1.3-2.5 1.2zM166.4 127l2.5 1.3-2.5 1.2zM168.9 127v2.5M168.9 135.9v2.5M166.4 144.8l2.5 1.3-2.5 1.2zM166.4 153.7l2.5 1.2-2.5 1.3zM168.9 144.8v2.5M168.9 153.7v2.5M199.4 140.3l7.6 3.8v19.1l-7.6 3.8zM166.4 162.6l2.5 1.2-2.5 1.3zM168.9 162.6v2.5"/>
</g>
<g font-size="2.8">
<text x="22.9" y="171">Decoupling capacitors (2) on supply lines: 65C22(1), 4051 (1)</text>
<text x="160.4" y="196.2">Title: 65C22 VIA, Keyboard/Joystick, Cartridge, SPI</text>
</g>
<g font-size="2.1">
<text x="160.4" y="189.7">Sheet: /65C22 and IO/</text>
<text x="160.4" y="192.4">File: IO.kicad_sch</text>
<text x="160.4" y="202.5">KiCad E.D.A. kicad (6.0.4-0)</text>
<text x="160.4" y="199.7">Size: USLetter</text>
<text x="182.4" y="199.7">Date: 2025-01-06</text>
<text x="245.4" y="199.7">Rev: B</text>
<text x="245.4" y="202.5">Id: 4/4</text>
</g>
<g font-size="1.8">
<text x="35" y="11.6">1</text>
<text x="85" y="11.6">2</text>
<text x="135" y="11.6">3</text>
<text x="185" y="11.6">4</text>
<text x="235" y="11.6">5</text>
<text x="123.8" y="20.4">+3.3V</text>
<text x="176.7" y="27.3">J7</text>
<text x="177.5" y="29.6">Keyboard Connector</text>
<text x="230.5" y="26.7">+3.3V</text>
<text x="10.3" y="35.6">A</text>
<text x="88.3" y="31.2">R9</text>
<text x="88.4" y="33.5">10K</text>
<text x="96" y="31.2">R10</text>
<text x="96" y="33.5">10K</text>
<text x="103.6" y="31.2">R11</text>
<text x="103.6" y="33.5">10K</text>
<text x="111.2" y="31.2">R12</text>
<text x="111.2" y="33.5">10K</text>
<text x="118.9" y="31.2">R13</text>
<text x="118.9" y="33.5">10K</text>
<text x="176.3" y="35.9" transform="rotate(-90 176.3 35.9)">11</text>
<text x="178.8" y="35.9" transform="rotate(-90 178.8 35.9)">10</text>
<text x="181.4" y="35.4" transform="rotate(-90 181.4 35.4)">9</text>
<text x="183.9" y="35.4" transform="rotate(-90 183.9 35.4)">8</text>
<text x="186.4" y="35.4" transform="rotate(-90 186.4 35.4)">7</text>
<text x="189" y="35.4" transform="rotate(-90 189 35.4)">6</text>
<text x="191.5" y="35.4" transform="rotate(-90 191.5 35.4)">5</text>
<text x="194.1" y="35.4" transform="rotate(-90 194.1 35.4)">4</text>
<text x="196.6" y="35.4" transform="rotate(-90 196.6 35.4)">3</text>
<text x="199.1" y="35.4" transform="rotate(-90 199.1 35.4)">2</text>
<text x="201.7" y="35.4" transform="rotate(-90 201.7 35.4)">1</text>
<text x="236.4" y="33.7">U8</text>
<text x="267.7" y="35.6">A</text>
<text x="67.9" y="38.2">+3.3V</text>
<text x="214.4" y="40.4">ROW1</text>
<text x="221.3" y="40.4">13</text>
<text x="225.8" y="41.3">X0</text>
<text x="232.2" y="36.5" transform="rotate(-90 232.2 36.5)">16</text>
<text x="235.5" y="36.2">4051</text>
<text x="237.8" y="41.3">X</text>
<text x="242.1" y="40.4">3</text>
<text x="69.6" y="48" transform="rotate(-90 69.6 48)">20</text>
<text x="72.4" y="47.6">W65C22SxP</text>
<text x="76.3" y="45.1">U7</text>
<text x="214.4" y="42.9">ROW2</text>
<text x="214.4" y="48">ROW4</text>
<text x="214.4" y="45.5">ROW3</text>
<text x="221.3" y="42.9">14</text>
<text x="221.3" y="45.5">15</text>
<text x="225.8" y="43.8">X1</text>
<text x="225.8" y="46.4">X2</text>
<text x="233" y="42.8" transform="rotate(-90 233 42.8)">VDD</text>
<text x="56.2" y="53.1">34</text>
<text x="60.7" y="54">~{RES}</text>
<text x="75.6" y="54">PA0</text>
<text x="82.1" y="53.1">2</text>
<text x="85.1" y="53.1">ROWNUM0</text>
<text x="214.4" y="53.1">ROW6</text>
<text x="214.4" y="50.5">ROW5</text>
<text x="221.3" y="48">12</text>
<text x="221.8" y="50.5">1</text>
<text x="221.8" y="53.1">5</text>
<text x="225.8" y="51.4">X4</text>
<text x="225.8" y="48.9">X3</text>
<text x="225.8" y="54">X5</text>
<text x="33.4" y="54.1">~{RESET}</text>
<text x="36.7" y="56.6">PHI2</text>
<text x="56.2" y="55.6">25</text>
<text x="70.5" y="54.3" transform="rotate(-90 70.5 54.3)">VCC</text>
<text x="75.6" y="56.5">PA1</text>
<text x="75.6" y="59.1">PA2</text>
<text x="82.1" y="55.6">3</text>
<text x="82.1" y="58.2">4</text>
<text x="85.1" y="58.2">ROWNUM2</text>
<text x="85.1" y="55.6">ROWNUM1</text>
<text x="215.2" y="55.6">JOY1</text>
<text x="215.2" y="58.2">JOY2</text>
<text x="221.8" y="55.6">2</text>
<text x="221.8" y="58.2">4</text>
<text x="225.8" y="56.5">X6</text>
<text x="225.8" y="59.1">X7</text>
<text x="37.1" y="61.7">~{IRQ}</text>
<text x="56.2" y="60.7">21</text>
<text x="56.2" y="65.8">24</text>
<text x="60.7" y="61.6">~{IRQ}</text>
<text x="75.6" y="61.6">PA3</text>
<text x="75.6" y="64.1">PA4</text>
<text x="82.1" y="60.7">5</text>
<text x="82.1" y="63.2">6</text>
<text x="82.1" y="65.8">7</text>
<text x="85.1" y="65.8">COL3</text>
<text x="85.1" y="63.2">COL2</text>
<text x="85.1" y="60.7">COL1</text>
<text x="221.3" y="65.8">11</text>
<text x="221.8" y="63.2">6</text>
<text x="225.8" y="64.1">Inh</text>
<text x="34" y="69.3">~{IOSEL}</text>
<text x="56.2" y="68.3">23</text>
<text x="60.7" y="69.2">~{CS2}</text>
<text x="60.7" y="66.7">CS1</text>
<text x="75.6" y="66.7">PA5</text>
<text x="75.6" y="69.2">PA6</text>
<text x="75.6" y="71.8">PA7</text>
<text x="82.1" y="68.3">8</text>
<text x="82.1" y="70.9">9</text>
<text x="85.1" y="68.3">COL4</text>
<text x="85.1" y="70.9">COL5</text>
<text x="221.3" y="68.3">10</text>
<text x="221.8" y="70.9">9</text>
<text x="225.8" y="69.2">B</text>
<text x="225.8" y="66.7">A</text>
<text x="225.8" y="71.8">C</text>
<text x="38.4" y="74.4">A0</text>
<text x="38.4" y="76.9">A1</text>
<text x="56.2" y="75.9">37</text>
<text x="56.2" y="73.4">38</text>
<text x="60.7" y="76.8">RS1</text>
<text x="60.7" y="74.3">RS0</text>
<text x="75.5" y="76.8">CA1</text>
<text x="81.6" y="75.9">40</text>
<text x="85.1" y="75.9">CARTIN</text>
<text x="164.5" y="77.4">1N4148</text>
<text x="166.5" y="75.1">D1</text>
<text x="232.2" y="76.7" transform="rotate(-90 232.2 76.7)">8</text>
<text x="233" y="72.6" transform="rotate(-90 233 72.6)">VSS</text>
<text x="234.7" y="76.7" transform="rotate(-90 234.7 76.7)">7</text>
<text x="235.6" y="72.6" transform="rotate(-90 235.6 72.6)">VEE</text>
<text x="38.4" y="79.5">A2</text>
<text x="38.4" y="82">A3</text>
<text x="56.2" y="81">35</text>
<text x="56.2" y="78.5">36</text>
<text x="60.7" y="81.9">RS3</text>
<text x="60.7" y="79.4">RS2</text>
<text x="75.5" y="79.4">CA2</text>
<text x="81.6" y="83.6">10</text>
<text x="81.6" y="78.5">39</text>
<text x="85.1" y="78.5">CARTOUT</text>
<text x="85.1" y="83.6">EXP0/SCLK</text>
<text x="139.2" y="83.3">R14</text>
<text x="10.3" y="85.7">B</text>
<text x="36.4" y="87.1">RWB</text>
<text x="56.2" y="86.1">22</text>
<text x="60.7" y="87">R/~{W}</text>
<text x="75.6" y="84.5">PB0</text>
<text x="75.6" y="87">PB1</text>
<text x="75.6" y="89.5">PB2</text>
<text x="81.6" y="86.1">11</text>
<text x="81.6" y="88.6">12</text>
<text x="85.1" y="86.1">EXP1/MOSI</text>
<text x="85.1" y="88.6">EXP2/MISO</text>
<text x="139.2" y="85.6">10K</text>
<text x="164.5" y="86.3">1N4148</text>
<text x="166.5" y="84">D2</text>
<text x="230.4" y="87">GND</text>
<text x="267.7" y="85.7">B</text>
<text x="38.4" y="92.2">D0</text>
<text x="38.4" y="94.7">D1</text>
<text x="56.2" y="93.7">32</text>
<text x="56.2" y="91.2">33</text>
<text x="60.7" y="94.6">D1</text>
<text x="60.7" y="92.1">D0</text>
<text x="75.6" y="92.1">PB3</text>
<text x="75.6" y="94.6">PB4</text>
<text x="81.6" y="91.2">13</text>
<text x="81.6" y="93.7">14</text>
<text x="85.1" y="93.7">EXP4/SIZE</text>
<text x="85.1" y="91.2">EXP3/~{CS}</text>
<text x="135.3" y="95.2">GND</text>
<text x="164.5" y="95.2">1N4148</text>
<text x="166.5" y="92.9">D3</text>
<text x="197" y="95">5</text>
<text x="38.4" y="99.8">D3</text>
<text x="38.4" y="97.2">D2</text>
<text x="56.2" y="101.3">29</text>
<text x="56.2" y="98.8">30</text>
<text x="56.2" y="96.3">31</text>
<text x="60.7" y="99.7">D3</text>
<text x="60.7" y="97.2">D2</text>
<text x="75.6" y="97.2">PB5</text>
<text x="75.6" y="99.7">PB6</text>
<text x="81.6" y="96.3">15</text>
<text x="81.6" y="98.8">16</text>
<text x="81.6" y="101.3">17</text>
<text x="85.1" y="96.3">EXP5</text>
<text x="85.1" y="101.3">EXP7</text>
<text x="85.1" y="98.8">EXP6</text>
<text x="166.5" y="101.8">D4</text>
<text x="197" y="100.1">4</text>
<text x="197" y="97.5">9</text>
<text x="38.4" y="104.9">D5</text>
<text x="38.4" y="107.4">D6</text>
<text x="38.4" y="102.3">D4</text>
<text x="56.2" y="106.4">27</text>
<text x="56.2" y="103.9">28</text>
<text x="60.7" y="107.3">D6</text>
<text x="60.7" y="104.8">D5</text>
<text x="60.7" y="102.2">D4</text>
<text x="75.5" y="107.3">CB1</text>
<text x="75.6" y="102.2">PB7</text>
<text x="81.6" y="106.4">18</text>
<text x="85.1" y="106.4">EXC1</text>
<text x="164.5" y="104.1">1N4148</text>
<text x="197" y="105.2">3</text>
<text x="197" y="107.7">7</text>
<text x="197" y="102.6">8</text>
<text x="208" y="104.9">J8</text>
<text x="208.4" y="107.2">Joystick 1</text>
<text x="38.4" y="109.9">D7</text>
<text x="56.2" y="109">26</text>
<text x="60.7" y="109.9">D7</text>
<text x="70.5" y="112" transform="rotate(-90 70.5 112)">VSS</text>
<text x="75.5" y="109.9">CB2</text>
<text x="81.6" y="109">19</text>
<text x="85.1" y="109">EXC2</text>
<text x="164.5" y="113">1N4148</text>
<text x="166.5" y="110.7">D5</text>
<text x="197" y="110.2">2</text>
<text x="197" y="112.8">6</text>
<text x="69.6" y="116.1" transform="rotate(-90 69.6 116.1)">1</text>
<text x="80.6" y="118.2">+3.3V</text>
<text x="197" y="115.3">1</text>
<text x="68" y="124.4">GND</text>
<text x="164.5" y="125.7">1N4148</text>
<text x="166.5" y="123.4">D6</text>
<text x="122.6" y="127" transform="rotate(-90 122.6 127)">~{RESET}</text>
<text x="125.2" y="127" transform="rotate(-90 125.2 127)">UARTTX</text>
<text x="127.7" y="128" transform="rotate(-90 127.7 128)">UARTRX</text>
<text x="10.3" y="135.6">C</text>
<text x="164.5" y="134.6">1N4148</text>
<text x="166.5" y="132.3">D7</text>
<text x="267.7" y="135.6">C</text>
<text x="86.1" y="139.6" transform="rotate(-90 86.1 139.6)">1</text>
<text x="88.6" y="139.6" transform="rotate(-90 88.6 139.6)">2</text>
<text x="91.2" y="139.6" transform="rotate(-90 91.2 139.6)">3</text>
<text x="93.7" y="139.6" transform="rotate(-90 93.7 139.6)">4</text>
<text x="96.3" y="139.6" transform="rotate(-90 96.3 139.6)">5</text>
<text x="98.8" y="139.6" transform="rotate(-90 98.8 139.6)">6</text>
<text x="101.3" y="139.6" transform="rotate(-90 101.3 139.6)">7</text>
<text x="103.9" y="139.6" transform="rotate(-90 103.9 139.6)">8</text>
<text x="106.4" y="139.6" transform="rotate(-90 106.4 139.6)">9</text>
<text x="109" y="140" transform="rotate(-90 109 140)">10</text>
<text x="111.5" y="140" transform="rotate(-90 111.5 140)">11</text>
<text x="114" y="140" transform="rotate(-90 114 140)">12</text>
<text x="116.6" y="140" transform="rotate(-90 116.6 140)">13</text>
<text x="119.1" y="140" transform="rotate(-90 119.1 140)">14</text>
<text x="121.7" y="140" transform="rotate(-90 121.7 140)">15</text>
<text x="124.2" y="140" transform="rotate(-90 124.2 140)">16</text>
<text x="126.7" y="140" transform="rotate(-90 126.7 140)">17</text>
<text x="129.3" y="140" transform="rotate(-90 129.3 140)">18</text>
<text x="131.8" y="140" transform="rotate(-90 131.8 140)">19</text>
<text x="134.4" y="140" transform="rotate(-90 134.4 140)">20</text>
<text x="164.5" y="143.5">1N4148</text>
<text x="166.5" y="141.2">D8</text>
<text x="197" y="143.3">5</text>
<text x="97.4" y="148">Cody Expansion/Cartridge Port</text>
<text x="109.5" y="145.4">J6</text>
<text x="197" y="148.3">4</text>
<text x="197" y="145.8">9</text>
<text x="80.7" y="152.3">GND</text>
<text x="164.5" y="152.4">1N4148</text>
<text x="166.5" y="150.1">D9</text>
<text x="197" y="153.4">3</text>
<text x="197" y="156">7</text>
<text x="197" y="150.9">8</text>
<text x="208" y="153.1">J9</text>
<text x="208.4" y="155.4">Joystick 2</text>
<text x="164.5" y="161.3">1N4148</text>
<text x="166" y="159">D10</text>
<text x="197" y="158.5">2</text>
<text x="197" y="161">6</text>
<text x="197" y="163.6">1</text>
<text x="23.4" y="176.6">+3.3V</text>
<text x="36.1" y="176.6">+3.3V</text>
<text x="10.3" y="185.7">D</text>
<text x="28" y="183.6">C10</text>
<text x="28.1" y="185.9">0.1uF</text>
<text x="40.7" y="183.6">C11</text>
<text x="40.8" y="185.9">0.1uF</text>
<text x="267.7" y="185.7">D</text>
<text x="23.6" y="193">GND</text>
<text x="36.3" y="193">GND</text>
<text x="35" y="205.6">1</text>
<text x="85" y="205.6">2</text>
<text x="135" y="205.6">3</text>
<text x="185" y="205.6">4</text>
<text x="235" y="205.6">5</text>
</g>
</svg>
